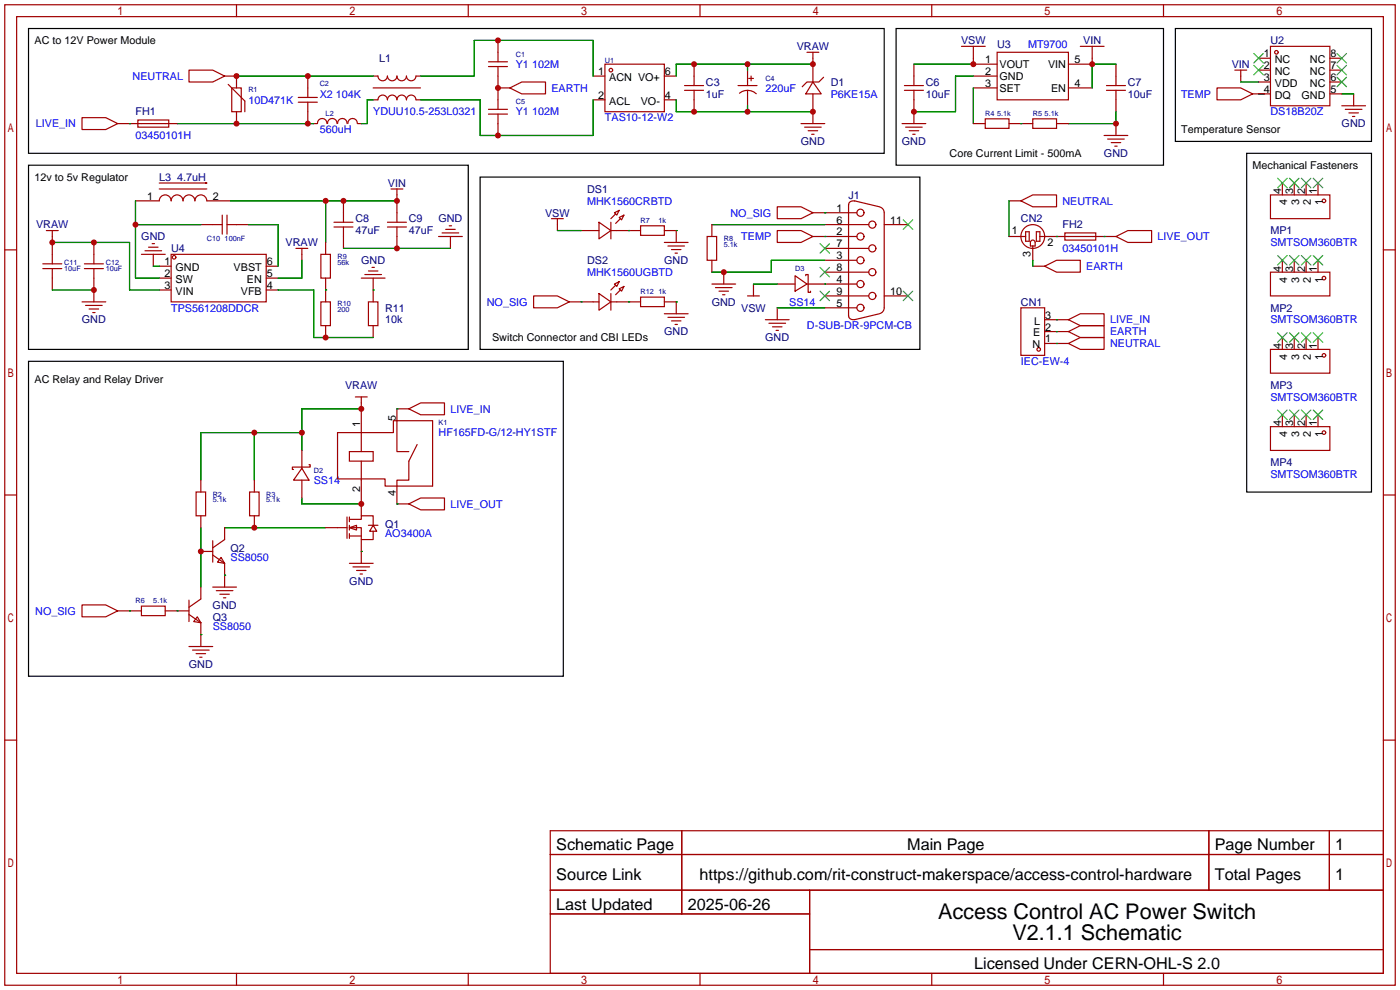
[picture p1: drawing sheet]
<svg xmlns="http://www.w3.org/2000/svg" width="299mm" height="212mm" viewBox="0 0 299 212" stroke-linecap="round" stroke-linejoin="round" font-family="sans-serif">
<g fill="none" stroke="#a10000" stroke-width=".25">
<path d="M1 1h297.2v209.6h-297.2zM3.6 3.6h292.1v204.4h-292.1zM40.4 15h5.1l2.5 1.3-2.5 1.2h-5.1zM48 16.3h2.5v2.5M48.8 18l3.5 3.6v2.3M49.5 18.8h2.1v5.1h-2.1zM50.5 1v2.6M65.8 16.3v4.5M79.8 16.3l1-.1a1.02 1.02 0 0 0 1 1.1 1.02 1.02 0 0 0 1-1.1 1.02 1.02 0 0 0 1 1.1 1.02 1.02 0 0 0 1-1 1.02 1.02 0 0 0 1.1 1 1.02 1.02 0 0 0 1-1 1.02 1.02 0 0 0 1 1 1.02 1.02 0 0 0 1-1h1M79.8 18.8h10.1M100.1 1v2.6M104.4 14.2h4.1"/>
<path d="M104.4 13.2h4.1M106.4 18.8h2.6M106.4 8.6v4.6M106.4 14.2v9.2M109 18.8l2.5-1.3h5.1v2.6h-5.1zM126.7 16.3h2.6M129.3 13.7h12.7v10.2h-12.7zM142 16.3h2.5M146.3 18.3h4.1M146.3 19.3h4.1M148.3 13.7v4.6M148.3 19.3v4.6"/>
<path d="M149.6 1v2.6M157.7 18.3h4.1M158 19.9a2.74 2.74 0 0 1 3.6 .1M159.8 15v3.3M159.8 19.3v3.3M160 16.8h1M160.5 16.3v1M172.5 11.2h2.5M173.7 17.5l1.8 2.6h-3.3zM173.7 11.2v6.3M176 16.5l-1 1h-2.5l-1.1 1M193.3 18.3h4.1"/>
<path d="M193.3 19.3h4.1M195.3 13.7v4.6M195.3 19.3v7.1M199.1 1v2.6M205.5 9.9h5.1M208 16.3h5.1M208 18.8h5.1M208 9.9v3.8h5.1M213.1 11.2h15.2v10.1h-15.2zM228.3 18.8h5.1M230.9 9.9h5.1M233.4 9.9v3.8h-5.1"/>
<path d="M236.5 18.3h4M236.5 19.3h4M238.5 13.7v4.6M238.5 19.3v4.6M248.7 1v2.6M260.1 18.8h5.1l2.5 1.3-2.5 1.2h-5.1zM263.9 15h2.5M265.2 15v2.5M269 15h2.5M269 12.4h2.5M269 17.5h2.5M271.5 9.9h12.7v12.7h-12.7z"/>
<path d="M284.2 15h2.6M284.2 12.4h2.6M284.2 17.5h2.6M17.5 25.1h5.1l2.5 1.3-2.5 1.3h-5.1zM25.1 26.4h12.7M29.5 25.7h6.6v1.5h-6.6zM34 39.1h10.2h-.3M50.5 23.9v2.5M63.8 21.8h4M63.8 20.8h4M65.8 21.8v4.6M67.1 26.4h.7"/>
<path d="M67.8 26.4a1.01 1.01 0 0 1 1.1-1.1 1.01 1.01 0 0 1 1 1.1M70 26.4a1.01 1.01 0 0 1 1-1.1 1.01 1.01 0 0 1 1 1.1M72.2 26.4a1.01 1.01 0 0 1 1-1.1 1.01 1.01 0 0 1 1 1.1M74.3 26.4a1.01 1.01 0 0 1 1.1-1.1 1.01 1.01 0 0 1 1 1.1M76.5 26.4h.7M79.8 21.3h1a1.02 1.02 0 0 1 1-1 1.02 1.02 0 0 1 1 1 1.02 1.02 0 0 1 1-1 1.02 1.02 0 0 1 1 1 1.02 1.02 0 0 1 1.1-1 1.02 1.02 0 0 1 1 1 1.02 1.02 0 0 1 1-1 1.02 1.02 0 0 1 1 1h1M104.4 24.4h4.1M104.4 23.4h4.1M106.4 24.4v4.6M126.7 21.3h2.6M142 21.3h2.5M171.2 26.4h5.1"/>
<path d="M172 27.2h3.5M172.7 27.9h2.1M173.5 28.7h.5M173.7 20.1v6.3M192.8 26.4h5.1M193.5 27.2h3.6M194.3 27.9h2M195.1 28.7h.5M208 26.4h2.6M210.6 25.4h5v2h-5zM215.6 26.4h5.1M220.7 25.4h5.1v2h-5.1z"/>
<path d="M225.8 26.4h2.5M236 29h5M236.7 29.7h3.6M237.5 30.5h2M238.3 31.2h.5M238.5 26.4v2.6M267.7 20.1h3.8M274.1 39.1v2.6M276.6 39.1v2.6M279.1 39.1v2.6M281.7 39.1v2.6M284.2 20.1h2.6"/>
<path d="M286.8 22.6h5M287.5 23.4h3.6M288.3 24.1h2M289.1 24.9h.5M289.3 20.1v2.5M1 53.4h2.6M9.1 57.4h4.1M9.1 56.4h4.1M9.9 49.3h2.5M11.2 49.3v7.1M11.2 57.4v4.6M18 57.4h4.1"/>
<path d="M18 56.4h4.1M20.1 51.8v4.6M20.1 57.4v7.1M29 42.9h5a1.27 1.27 0 0 1 1.3-1.2 1.27 1.27 0 0 1 1.3 1.2 1.27 1.27 0 0 1 1.2-1.2 1.27 1.27 0 0 1 1.3 1.2 1.27 1.27 0 0 1 1.3-1.2 1.27 1.27 0 0 1 1.3 1.2 1.27 1.27 0 0 1 1.2-1.2 1.27 1.27 0 0 1 1.3 1.2h5.1M30.2 54.4h5.1M31 53.6h3.5M31.7 52.8h2.1M32.5 52.1h.5M32.8 54.4v2.5M34 56.9h2.6M34 59.4h2.6M34 40.4h10.2"/>
<path d="M36.6 54.4h20.3v10.1h-20.3zM42.9 48h4.6M47.5 46v4M48.5 48h4.6M48.5 46v4M56.9 56.9h2.5M56.9 59.4h2.5M63.2 53.1h2.6M64.5 53.1v2.5M68.6 54.4h2v5h-2zM69.6 51.8v2.6M69.6 59.4v5.1"/>
<path d="M71.4 48.5h4M71.4 47.5h4M73.4 42.9v4.6M73.4 48.5v4.6M77.2 59.4h5.1M78 58.7h3.5M78.7 57.9h2.1M79.5 57.2h.5M79.8 59.4v5.1M82.8 48.5h4.1M82.8 47.5h4.1M83.6 40.4h2.5"/>
<path d="M84.8 40.4v7.1M84.8 48.5v4.6M93.7 50.5h5.1M94.5 49.8h3.5M95.2 49h2.1M96 48.3h.5M96.3 50.5v2.6M117.9 46.7h2.5M119.1 46.7v2.6M124.2 49.3h3.8M128 47.5l2.6 1.8-2.6 1.8zM130.6 47.5v3.6"/>
<path d="M130.6 49.3h6.3M131.3 45.5l1-.5-.5 1zM131.6 45.7l-1 1M132.3 46.5l1-.5-.5 1zM132.6 46.7l-1 1.1M136.9 48.3h5.1v2h-5.1zM142 49.3h2.5v2.5M142 51.8h5.1M142.7 52.6h3.6M143.5 53.3h2M144.3 54.1h.5M151.1 50.5h2.1v5.1h-2.1z"/>
<path d="M152.1 48v2.5M152.1 55.6v2.6M154.7 58.2v2.5M166.1 44.2h5.1l2.5 1.3-2.5 1.2h-5.1zM166.1 49.3h5.1l2.5 1.2-2.5 1.3h-5.1zM169.9 58.9l2.6 1.8-2.6 1.5zM172.2 58.9v-.2h.5v3.8h.5v-.3M173.7 50.5h9.4M173.7 45.5h9.4M176.3 48h9.4M176.3 58.2h9.4M176.3 53.1h9.4"/>
<path d="M176.3 55.6h6.8M181.4 43.7v23.9M182.6 42.9l5.4 1.3M182.7 43a1 1 0 0 0-1.3 .8M188.1 44.2a1.27 1.27 0 0 1 .9 1.3v20.3a1.27 1.27 0 0 1-1 1.2M189 48h5.1M215.6 50.5h3.6M215.6 42.9h2.6M218.2 42.9l2.5-1.2h5.1v2.5h-5.1zM219.2 49.5h.8v2.1h-.8zM220.5 51.4a.51 .51 0 0 1 .7 .4v.8h-1v-.8zM220.7 56.9h2.6"/>
<path d="M220.7 52.6v3M221.5 49.5h.7v2.1h-.7zM222.2 50.5h16.3M223.3 56.9l2.5-1.3h5.1v2.6h-5.1zM227.6 49.8h6.6v1.5h-6.6zM238.5 50.5l2.5-1.2h5.1v2.5h-5.1zM271.5 41.7h12.7v5h-12.7zM271.5 58.2h12.7v5h-12.7zM274.1 55.6v2.6M276.6 55.6v2.6M279.1 55.6v2.6M281.7 55.6v2.6"/>
<path d="M295.7 53.4h2.5M17.5 64.5h5.1M18.3 65.3h3.5M19 66h2.1M19.8 66.8h.5M34 62h2.6M56.9 62h2.5M68.6 64.5h2v5.1h-2zM69.6 69.6v2.5M78.7 64.5h2.1v5.1h-2.1zM79.8 69.6v2.5M114 63.2h5.1l2.6 1.3-2.6 1.3h-5.1z"/>
<path d="M121.7 64.5h6.3M128 62.7l2.6 1.8-2.6 1.8zM130.6 64.5h6.3M130.6 62.7v3.6M131.3 60.7l1-.5-.5 1zM131.6 61l-1 1M132.3 61.7l1-.5-.5 1zM132.6 62l-1 1M136.9 63.5h5.1v2h-5.1zM142 64.5h2.5v2.6M142 67.1h5.1M142.7 67.8h3.6"/>
<path d="M143.5 68.6h2M144.3 69.3h.5M152.1 60.7h5.1M152.9 61.5h3.6M153.7 62.2h2M154.4 63h.5M159.8 63.2h2.5M161 60.7v2.5M163.6 68.3h5.1M164.3 69.1h3.6M165.1 69.8h2M165.9 70.6h.5"/>
<path d="M166.1 60.7h3.8M166.1 65.8v2.5M172.5 60.7h10.6M176.3 63.2h9.4M176.3 65.8h6.8M181.4 67.4a.95 .95 0 0 0 1.3 .9M188 67.1l-5.4 1.2M189 63.2h5.1M218.2 65.8h5.1v10.1h-5.1zM223.3 68.3h5M223.3 73.4h5M223.3 70.9h5"/>
<path d="M228.3 70.9l2.6-1.3h5.1v2.5h-5.1zM228.3 73.4l2.6-1.3h5.1v2.6h-5.1zM228.3 68.3l2.6-1.2h5.1v2.5h-5.1zM271.5 74.7h12.7v5.1h-12.7zM274.1 72.1v2.6M276.6 72.1v2.6M279.1 72.1v2.6M281.7 72.1v2.6M64.5 96.3v3.8M66 99.3h.3v.5h-3.8v.5h.2M72.1 92.5h12v-2.6h8.4v14h-10.2v-1.5h-10.2zM74.7 96.5h5.1v2.1h-5.1z"/>
<path d="M75.9 84.8h2.6M77.2 84.8v11.7M77.2 98.6v11.6M84.8 89.9v6.6h2.6M87.4 87.4l2.5-1.3h5.1v2.5h-5.1zM87.4 87.4h-2.6v2.5M89.2 95l-1.8 3.6v4h-2.6v5.1h2.6M271.5 91.2h12.7v5.1h-12.7zM274.1 88.6v2.6M276.6 88.6v2.6M279.1 88.6v2.6M281.7 88.6v2.6"/>
<path d="M1 105.8h2.6M41.9 105.2h2v5h-2zM42.9 102.6v2.6M42.9 110.2v2.6M42.9 117.9h2.6M45.5 118.6l2.5 1.8M45.5 115.6v4.5M47.2 119.1l.8 1.3-1.5-.3zM48 112.8v2.5l-2.5 1.8M53.3 105.2h2.1v5h-2.1zM54.4 102.6v2.6M54.4 110.2v2.6"/>
<path d="M64.5 100.1l1.5 2.5h-3.3zM64.5 102.6v3.8M69.6 112.8h4.6M74.2 110.5v4.6M74.7 112.8l1.5-.5v1zM74.7 111h2.5v-.8h2.6v2.1M74.7 112.8h2.5v2.5h2.6v-1.8M74.7 114.6h2.5M74.7 110.5v1M74.7 112.3v1M74.7 114v1.1M77.2 115.3v5.1"/>
<path d="M78.7 112.3h2.1M79.8 112.3l.7 1.2h-1.5zM87.4 107.7l2.5-1.3h5.1v2.6h-5.1zM295.7 105.8h2.5M17.5 129.3h5.1l2.5 1.3-2.5 1.2h-5.1zM25.1 130.6h5.1M30.2 129.5h5.1v2.1h-5.1zM35.3 130.6h5.1M40.4 138.2h5.1M40.4 131.3l2.5 1.8M40.4 128.3v4.5M41.1 138.9h3.6"/>
<path d="M41.9 139.7h2M42.2 131.8l.7 1.3-1.5-.3zM42.9 125.5v2.5l-2.5 1.8M42.9 133.1v5.1M45.5 125.5h5M46.2 126.2h3.6M47 127h2M47.8 127.8h.5M48 120.4v5.1M74.7 120.4h5.1M75.4 121.2h3.6M76.2 121.9h2"/>
<path d="M77 122.7h.5M1 158.2h2.6M42.7 140.5h.5M295.7 158.2h2.5M117.6 177.5h178.1v30.5h-178.1zM145.7 177.5v17.8M258.4 177.5v12.7M284.1 177.5v12.7M117.6 182.6h178.1M117.6 190.2h178.1M117.6 195.3h55.4M173 190.2v17.8"/>
<path d="M50.5 208v2.6M100.1 208v2.6M149.6 208v2.6M173 202.9h122.7M199.1 208v2.6M248.7 208v2.6"/>
<circle cx="130.6" cy="15" r=".38"/>
<circle cx="272.8" cy="11.2" r=".38"/>
<circle cx="37.2" cy="55" r=".38"/>
<circle cx="183.9" cy="45.5" r=".76"/>
<circle cx="183.9" cy="50.5" r=".76"/>
<circle cx="183.9" cy="55.6" r=".76"/>
<circle cx="186.4" cy="48" r=".76"/>
<circle cx="186.4" cy="58.2" r=".76"/>
<circle cx="186.4" cy="53.1" r=".76"/>
<circle cx="220.7" cy="50.5" r="2.54"/>
<circle cx="283" cy="42.9" r=".38"/>
<circle cx="283" cy="59.4" r=".38"/>
<circle cx="183.9" cy="60.7" r=".76"/>
<circle cx="183.9" cy="65.8" r=".76"/>
<circle cx="186.4" cy="63.2" r=".76"/>
<circle cx="222" cy="74.7" r=".38"/>
<circle cx="283" cy="75.9" r=".38"/>
<circle cx="283" cy="92.5" r=".38"/>
</g>
<g fill="none" stroke="#008700" stroke-width=".25">
<path d="M50.5 16.3h29.3M89.9 16.3h11.4v-7.7h25.4v7.7M106.4 18.8h.1M159.8 13.7v1.3M173.7 13.7h-29.2v2.6M195.3 13.7h12.7M208 16.3h-3.8v7.6h-8.9M208 18.8v7.6M238.5 13.7h-5.1v5.1M265.2 17.5h3.8M27.7 26.4h.1M37.8 26.4h29.3"/>
<path d="M79.8 21.3h-1.3v5.1h-1.3M89.9 21.3h12.7v7.7h24.1v-7.7M144.5 21.3v2.6h29.2M159.8 22.6v1.3M218.2 26.4h.1M238.5 23.9v2.5h-10.2M269 20.1h1.3M286.8 20.1h2.5M11.2 51.8h16.5v10.2h6.3M29 48h13.9M29 42.9v16.5h5M32.8 56.9h1.2"/>
<path d="M49.3 42.9h35.5M53.1 48h6.3v8.9M64.5 55.6v3.8h-5.1M69.6 42.9v8.9M73.4 53.1h22.9M119.1 49.3h5.1M134.4 49.3h.1M144.5 49.3h.1M152.1 48h24.2M176.3 45.5h.1M176.3 50.5h.1M176.3 55.6h-11.5v2.6h-12.7"/>
<path d="M215.6 42.9v7.6M220.7 55.6v1.3M225.8 50.5h.1M236 50.5h.1M11.2 62h8.9M59.4 62h7.7v10.1h12.7M69.6 62h.1M79.8 62h.1M124.2 64.5h.1M134.4 64.5h.1M144.5 64.5h.1M161 60.7h5.1"/>
<path d="M166.1 65.8h10.2M176.3 60.7h.1M225.8 73.4h.1M225.8 68.3h.1M225.8 70.9h.1M54.4 92.5v10.1M64.5 92.5h-21.6v10.1M77.2 87.4h-12.7v8.9M84.8 87.4h.1M42.9 112.8v12.7M48 112.8h21.6M64.5 106.4v1.3h12.7"/>
<path d="M77.2 117.9h.1M84.8 107.7h.1M27.7 130.6h.1M37.8 130.6h.1M42.9 135.6h.1M48 122.9h.1"/>
</g>
<g fill="none" stroke="#3c3" stroke-width=".25">
<path d="M268 11.4l2 2.1M268 14l2 2M270 11.4l-2 2.1M270 14l-2 2M285.8 16.5l2 2M285.8 14l2 2M285.8 11.4l2 2.1M287.8 16.5l-2 2M287.8 14l-2 2M287.8 11.4l-2 2.1M273 38.1l2.1 2M275.1 38.1l-2.1 2"/>
<path d="M275.6 38.1l2 2M277.6 38.1l-2 2M278.1 38.1l2.1 2M280.2 38.1l-2.1 2M280.7 38.1l2 2M282.7 38.1l-2 2M175.3 57.2l2 2M175.3 52.1l2 2M177.3 57.2l-2 2M177.3 52.1l-2 2M193 47l2.1 2M195.1 47l-2.1 2"/>
<path d="M273 54.6l2.1 2M275.1 54.6l-2.1 2M275.6 54.6l2 2M277.6 54.6l-2 2M278.1 54.6l2.1 2M280.2 54.6l-2.1 2M280.7 54.6l2 2M282.7 54.6l-2 2M175.3 62.2l2 2.1M177.3 62.2l-2 2.1M193 62.2l2.1 2.1M195.1 62.2l-2.1 2.1"/>
<path d="M273 71.1l2.1 2.1M275.1 71.1l-2.1 2.1M275.6 71.1l2 2.1M277.6 71.1l-2 2.1M278.1 71.1l2.1 2.1M280.2 71.1l-2.1 2.1M280.7 71.1l2 2.1M282.7 71.1l-2 2.1M273 87.6l2.1 2.1M275.1 87.6l-2.1 2.1M275.6 87.6l2 2.1M277.6 87.6l-2 2.1"/>
<path d="M278.1 87.6l2.1 2.1M280.2 87.6l-2.1 2.1M280.7 87.6l2 2.1M282.7 87.6l-2 2.1"/>
</g>
<path d="M6.1 6.1h182.9v26.7h-182.9zM191.5 6.1h57.2v29.2h-57.2zM251.2 6.1h41.9v24.1h-41.9zM6.1 35.3h94v39.4h-94zM102.6 37.8h94v36.9h-94zM266.4 32.8h26.7v72.4h-26.7zM6.1 77.2h114.3v67.3h-114.3z" fill="none" stroke="#000" stroke-width=".25"/>
<g fill="#c00">
<circle cx="106.4" cy="18.8" r=".63"/>
<circle cx="159.8" cy="13.7" r=".63"/>
<circle cx="173.7" cy="13.7" r=".63"/>
<circle cx="148.3" cy="13.7" r=".63"/>
<circle cx="159.8" cy="23.9" r=".63"/>
<circle cx="173.7" cy="23.9" r=".63"/>
<circle cx="148.3" cy="23.9" r=".63"/>
<circle cx="65.8" cy="16.3" r=".63"/>
<circle cx="50.5" cy="16.3" r=".63"/>
<circle cx="77.2" cy="107.7" r=".63"/>
<circle cx="54.4" cy="92.5" r=".63"/>
<circle cx="64.5" cy="92.5" r=".63"/>
<circle cx="77.2" cy="87.4" r=".63"/>
<circle cx="42.9" cy="117.9" r=".63"/>
<circle cx="106.4" cy="29" r=".63"/>
<circle cx="106.4" cy="8.6" r=".63"/>
<circle cx="154.7" cy="58.2" r=".63"/>
<circle cx="54.4" cy="112.8" r=".63"/>
<circle cx="208" cy="13.7" r=".63"/>
<circle cx="195.3" cy="23.9" r=".63"/>
<circle cx="238.5" cy="26.4" r=".63"/>
<circle cx="233.4" cy="13.7" r=".63"/>
<circle cx="20.1" cy="51.8" r=".63"/>
<circle cx="11.2" cy="51.8" r=".63"/>
<circle cx="20.1" cy="62" r=".63"/>
<circle cx="29" cy="48" r=".63"/>
<circle cx="84.8" cy="53.1" r=".63"/>
<circle cx="73.4" cy="42.9" r=".63"/>
<circle cx="84.8" cy="42.9" r=".63"/>
<circle cx="69.6" cy="42.9" r=".63"/>
<circle cx="69.6" cy="72.1" r=".63"/>
<circle cx="50.5" cy="26.4" r=".63"/>
<circle cx="65.8" cy="26.4" r=".63"/>
</g>
<g font-size="4.6">
<text x="200.5" y="196.3">Access Control AC Power Switch</text>
<text x="216.4" y="200.9">V2.1.1 Schematic</text>
</g>
<g font-size="3.5">
<text x="118.9" y="181.8">Schematic Page</text>
<text x="193.9" y="181.8">Main Page</text>
<text x="259.6" y="181.8">Page Number</text>
<text x="285.4" y="181.8">1</text>
<text x="118.9" y="188.1">Source Link</text>
<text x="149.5" y="188.1">https://github.com/rit-construct-makerspace/access-control-hardware</text>
<text x="259.6" y="188.1">Total Pages</text>
<text x="285.4" y="188.1">1</text>
<text x="118.9" y="194.5">Last Updated</text>
<text x="147" y="194.5">2025-06-26</text>
<text x="208.2" y="207.2">Licensed Under CERN-OHL-S 2.0</text>
</g>
<g font-size="2.3">
<text x="7.4" y="9.4">AC to 12V Power Module</text>
<text x="127.9" y="16">1</text>
<text x="130.2" y="17.3">ACN VO+</text>
<text x="142.1" y="16">6</text>
<text x="210.6" y="13.5">1</text>
<text x="210.6" y="16">2</text>
<text x="213.6" y="14.5">VOUT</text>
<text x="213.6" y="17">GND</text>
<text x="224" y="14.5">VIN</text>
<text x="229.6" y="13.5">5</text>
<text x="270.1" y="12.2">1</text>
<text x="270.1" y="14.8">2</text>
<text x="270.1" y="17.3">3</text>
<text x="272.5" y="13.5">NC</text>
<text x="272.5" y="16">NC</text>
<text x="280" y="16">NC</text>
<text x="280" y="13.5">NC</text>
<text x="284.4" y="17.3">6</text>
<text x="284.4" y="14.8">7</text>
<text x="284.4" y="12.2">8</text>
<text x="127.9" y="21.1">2</text>
<text x="130.2" y="22.4">ACL</text>
<text x="136.9" y="22.4">VO-</text>
<text x="142.1" y="21.1">4</text>
<text x="210.6" y="18.6">3</text>
<text x="213.6" y="19.6">SET</text>
<text x="224.6" y="19.6">EN</text>
<text x="229.6" y="18.6">4</text>
<text x="270.1" y="19.8">4</text>
<text x="272.5" y="18.6">VDD</text>
<text x="272.5" y="21.1">DQ</text>
<text x="278.2" y="21.1">GND</text>
<text x="280" y="18.6">NC</text>
<text x="284.4" y="19.8">5</text>
<text x="252.5" y="28.5">Temperature Sensor</text>
<text x="202.9" y="33.6">Core Current Limit - 500mA</text>
<text x="7.4" y="38.7">12v to 5v Regulator</text>
<text x="267.7" y="36.1">Mechanical Fasteners</text>
<text x="273.8" y="41.5" transform="rotate(-90 273.8 41.5)">4</text>
<text x="276.4" y="41.5" transform="rotate(-90 276.4 41.5)">3</text>
<text x="278.9" y="41.5" transform="rotate(-90 278.9 41.5)">2</text>
<text x="281.5" y="41.5" transform="rotate(-90 281.5 41.5)">1</text>
<text x="31.5" y="42.7">1</text>
<text x="45.5" y="42.7">2</text>
<text x="178.8" y="47.8">6</text>
<text x="178.8" y="45.2">1</text>
<text x="190.2" y="47.8">11</text>
<text x="275.1" y="43.9" transform="rotate(-90 275.1 43.9)">4</text>
<text x="277.6" y="43.9" transform="rotate(-90 277.6 43.9)">3</text>
<text x="280.2" y="43.9" transform="rotate(-90 280.2 43.9)">2</text>
<text x="282.7" y="43.9" transform="rotate(-90 282.7 43.9)">1</text>
<text x="178.8" y="52.9">7</text>
<text x="178.8" y="50.3">2</text>
<text x="216.3" y="50.1">1</text>
<text x="223.9" y="52.6">2</text>
<text x="35.2" y="56.7">1</text>
<text x="35.2" y="59.2">2</text>
<text x="37.5" y="57.9">GND</text>
<text x="49.9" y="57.9">VBST</text>
<text x="57" y="59.2">5</text>
<text x="57" y="56.7">6</text>
<text x="178.8" y="57.9">8</text>
<text x="178.8" y="55.4">3</text>
<text x="220.3" y="55" transform="rotate(-90 220.3 55)">3</text>
<text x="273.8" y="58" transform="rotate(-90 273.8 58)">4</text>
<text x="276.4" y="58" transform="rotate(-90 276.4 58)">3</text>
<text x="278.9" y="58" transform="rotate(-90 278.9 58)">2</text>
<text x="281.5" y="58" transform="rotate(-90 281.5 58)">1</text>
<text x="35.2" y="61.7">3</text>
<text x="37.5" y="60.5">SW</text>
<text x="37.5" y="63">VIN</text>
<text x="51.5" y="63">VFB</text>
<text x="52.7" y="60.5">EN</text>
<text x="57" y="61.7">4</text>
<text x="178.8" y="63">9</text>
<text x="178.8" y="65.6">5</text>
<text x="178.8" y="60.5">4</text>
<text x="190.2" y="63">10</text>
<text x="275.1" y="60.4" transform="rotate(-90 275.1 60.4)">4</text>
<text x="277.6" y="60.4" transform="rotate(-90 277.6 60.4)">3</text>
<text x="280.2" y="60.4" transform="rotate(-90 280.2 60.4)">2</text>
<text x="282.7" y="60.4" transform="rotate(-90 282.7 60.4)">1</text>
<text x="220.8" y="71.9">E</text>
<text x="221" y="69.4">L</text>
<text x="223.4" y="70.6">2</text>
<text x="223.4" y="68.1">3</text>
<text x="105.2" y="72.9">Switch Connector and CBI LEDs</text>
<text x="220.7" y="74.4">N</text>
<text x="223.4" y="73.2">1</text>
<text x="273.8" y="74.5" transform="rotate(-90 273.8 74.5)">4</text>
<text x="275.1" y="76.9" transform="rotate(-90 275.1 76.9)">4</text>
<text x="276.4" y="74.5" transform="rotate(-90 276.4 74.5)">3</text>
<text x="277.6" y="76.9" transform="rotate(-90 277.6 76.9)">3</text>
<text x="278.9" y="74.5" transform="rotate(-90 278.9 74.5)">2</text>
<text x="280.2" y="76.9" transform="rotate(-90 280.2 76.9)">2</text>
<text x="281.5" y="74.5" transform="rotate(-90 281.5 74.5)">1</text>
<text x="282.7" y="76.9" transform="rotate(-90 282.7 76.9)">1</text>
<text x="7.4" y="81.8">AC Relay and Relay Driver</text>
<text x="84.6" y="89.9" transform="rotate(-90 84.6 89.9)">5</text>
<text x="77" y="91.2" transform="rotate(-90 77 91.2)">1</text>
<text x="273.8" y="91.1" transform="rotate(-90 273.8 91.1)">4</text>
<text x="275.1" y="93.4" transform="rotate(-90 275.1 93.4)">4</text>
<text x="276.4" y="91.1" transform="rotate(-90 276.4 91.1)">3</text>
<text x="277.6" y="93.4" transform="rotate(-90 277.6 93.4)">3</text>
<text x="278.9" y="91.1" transform="rotate(-90 278.9 91.1)">2</text>
<text x="280.2" y="93.4" transform="rotate(-90 280.2 93.4)">2</text>
<text x="281.5" y="91.1" transform="rotate(-90 281.5 91.1)">1</text>
<text x="282.7" y="93.4" transform="rotate(-90 282.7 93.4)">1</text>
<text x="77" y="105.2" transform="rotate(-90 77 105.2)">2</text>
<text x="84.6" y="105.9" transform="rotate(-90 84.6 105.9)">4</text>
</g>
<g font-size="2.3" fill="#000080">
<text x="170.3" y="10.7">VRAW</text>
<text x="205.4" y="9.4">VSW</text>
<text x="213.1" y="10.2">U3</text>
<text x="231.5" y="9.4">VIN</text>
<text x="271.5" y="9.4">U2</text>
<text x="81" y="13.3">L1</text>
<text x="263.2" y="14.5">VIN</text>
<text x="150.9" y="18.3">C3</text>
<text x="150.9" y="20.9">1uF</text>
<text x="177.5" y="18.3">D1</text>
<text x="197.9" y="18.3">C6</text>
<text x="197.9" y="20.9">10uF</text>
<text x="241" y="18.3">C7</text>
<text x="241" y="20.9">10uF</text>
<text x="29" y="24.7">FH1</text>
<text x="286.7" y="27.2">GND</text>
<text x="171.2" y="31">GND</text>
<text x="192.8" y="31">GND</text>
<text x="235.9" y="33.6">GND</text>
<text x="34" y="38.7">L3</text>
<text x="37.8" y="38.7">4.7uH</text>
<text x="82.9" y="39.9">VIN</text>
<text x="125.5" y="41.2">DS1</text>
<text x="75.9" y="47.5">C8</text>
<text x="87.4" y="47.5">C9</text>
<text x="93.7" y="47.5">GND</text>
<text x="116.5" y="46.3">VSW</text>
<text x="181.4" y="42.5">J1</text>
<text x="218.2" y="47.5">CN2</text>
<text x="7.7" y="48.8">VRAW</text>
<text x="30.2" y="51.4">GND</text>
<text x="36.6" y="53.9">U4</text>
<text x="61.1" y="52.6">VRAW</text>
<text x="75.9" y="50.1">47uF</text>
<text x="87.4" y="50.1">47uF</text>
<text x="227.1" y="48.8">FH2</text>
<text x="271.5" y="50.1">MP1</text>
<text x="77.2" y="56.4">GND</text>
<text x="125.5" y="56.4">DS2</text>
<text x="142" y="56.4">GND</text>
<text x="152.1" y="65.3">GND</text>
<text x="218.2" y="65.3">CN1</text>
<text x="17.5" y="69.1">GND</text>
<text x="82.3" y="66.6">R11</text>
<text x="82.3" y="69.1">10k</text>
<text x="142" y="71.7">GND</text>
<text x="158.4" y="66.6">VSW</text>
<text x="271.5" y="66.6">MP2</text>
<text x="163.6" y="72.9">GND</text>
<text x="73.8" y="83.1">VRAW</text>
<text x="271.5" y="83.1">MP3</text>
<text x="271.5" y="99.6">MP4</text>
<text x="82.3" y="112.8">Q1</text>
<text x="49.3" y="117.9">Q2</text>
<text x="74.7" y="125">GND</text>
<text x="45.4" y="130.1">GND</text>
<text x="45.5" y="132.6">Q3</text>
<text x="40.4" y="142.8">GND</text>
</g>
<g font-size="2.3" fill="#00f">
<text x="219.7" y="10.2">MT9700</text>
<text x="28.3" y="17.1">NEUTRAL</text>
<text x="110.2" y="14.5">Y1 102M</text>
<text x="53.1" y="22.1">10D471K</text>
<text x="68.3" y="20.9">X2 104K</text>
<text x="117.9" y="19.6">EARTH</text>
<text x="163.6" y="19.6">220uF</text>
<text x="177.5" y="20.9">P6KE15A</text>
<text x="252.4" y="20.9">TEMP</text>
<text x="7.7" y="27.2">LIVE_IN</text>
<text x="29" y="29.8">03450101H</text>
<text x="68.3" y="28.5">560uH</text>
<text x="79.8" y="24.7">YDUU10.5-253L0321</text>
<text x="110.2" y="24.7">Y1 102M</text>
<text x="129.3" y="26">TAS10-12-W2</text>
<text x="271.5" y="24.7">DS18B20Z</text>
<text x="125.5" y="43.7">MHK1560CRBTD</text>
<text x="156.1" y="46.3">NO_SIG</text>
<text x="227.1" y="43.7">NEUTRAL</text>
<text x="158.4" y="51.4">TEMP</text>
<text x="227.1" y="53.9">03450101H</text>
<text x="247.4" y="51.4">LIVE_OUT</text>
<text x="271.5" y="52.6">SMTSOM360BTR</text>
<text x="125.5" y="59">MHK1560UGBTD</text>
<text x="232.2" y="57.7">EARTH</text>
<text x="104" y="65.3">NO_SIG</text>
<text x="168.7" y="65.3">SS14</text>
<text x="36.6" y="66.6">TPS561208DDCR</text>
<text x="172.5" y="70.4">D-SUB-DR-9PCM-CB</text>
<text x="237.2" y="71.7">EARTH</text>
<text x="237.2" y="69.1">LIVE_IN</text>
<text x="271.5" y="69.1">SMTSOM360BTR</text>
<text x="237.2" y="74.2">NEUTRAL</text>
<text x="218.2" y="78">IEC-EW-4</text>
<text x="96.3" y="88.2">LIVE_IN</text>
<text x="271.5" y="85.6">SMTSOM360BTR</text>
<text x="93.7" y="93.3">HF165FD-G/12-HY1STF</text>
<text x="67.1" y="103.4">SS14</text>
<text x="271.5" y="102.2">SMTSOM360BTR</text>
<text x="96.3" y="108.5">LIVE_OUT</text>
<text x="49.3" y="119.9">SS8050</text>
<text x="82.3" y="114.9">AO3400A</text>
<text x="7.5" y="131.4">NO_SIG</text>
<text x="45.5" y="134.7">SS8050</text>
</g>
<g font-size="1.6" fill="#000080">
<text x="110.2" y="12.1">C1</text>
<text x="129.3" y="13.4">U1</text>
<text x="163.6" y="17.2">C4</text>
<text x="53.1" y="19.8">R1</text>
<text x="68.3" y="18.5">C2</text>
<text x="110.2" y="22.3">C5</text>
<text x="69.6" y="24.8">L2</text>
<text x="210.6" y="24.8">R4</text>
<text x="213.1" y="24.8">5.1k</text>
<text x="220.7" y="24.8">R5</text>
<text x="223.3" y="24.8">5.1k</text>
<text x="136.9" y="47.7">R7</text>
<text x="140.7" y="47.7">1k</text>
<text x="44.2" y="51.5">C10</text>
<text x="48" y="51.5">100nF</text>
<text x="154.7" y="51.5">R8</text>
<text x="154.7" y="52.8">5.1k</text>
<text x="13.7" y="56.6">C11</text>
<text x="13.7" y="57.9">10uF</text>
<text x="22.6" y="56.6">C12</text>
<text x="22.6" y="57.9">10uF</text>
<text x="72.1" y="55.3">R9</text>
<text x="72.1" y="56.6">56k</text>
<text x="169.9" y="57.9">D3</text>
<text x="72.1" y="65.5">R10</text>
<text x="136.9" y="62.9">R12</text>
<text x="140.7" y="62.9">1k</text>
<text x="72.1" y="66.7">200</text>
<text x="93.7" y="90.9">K1</text>
<text x="67.1" y="101">D2</text>
<text x="45.5" y="106.1">R2</text>
<text x="45.5" y="107.4">5.1k</text>
<text x="56.9" y="106.1">R3</text>
<text x="56.9" y="107.4">5.1k</text>
<text x="29" y="129">R6</text>
<text x="32.8" y="129">5.1k</text>
</g>
</svg>
